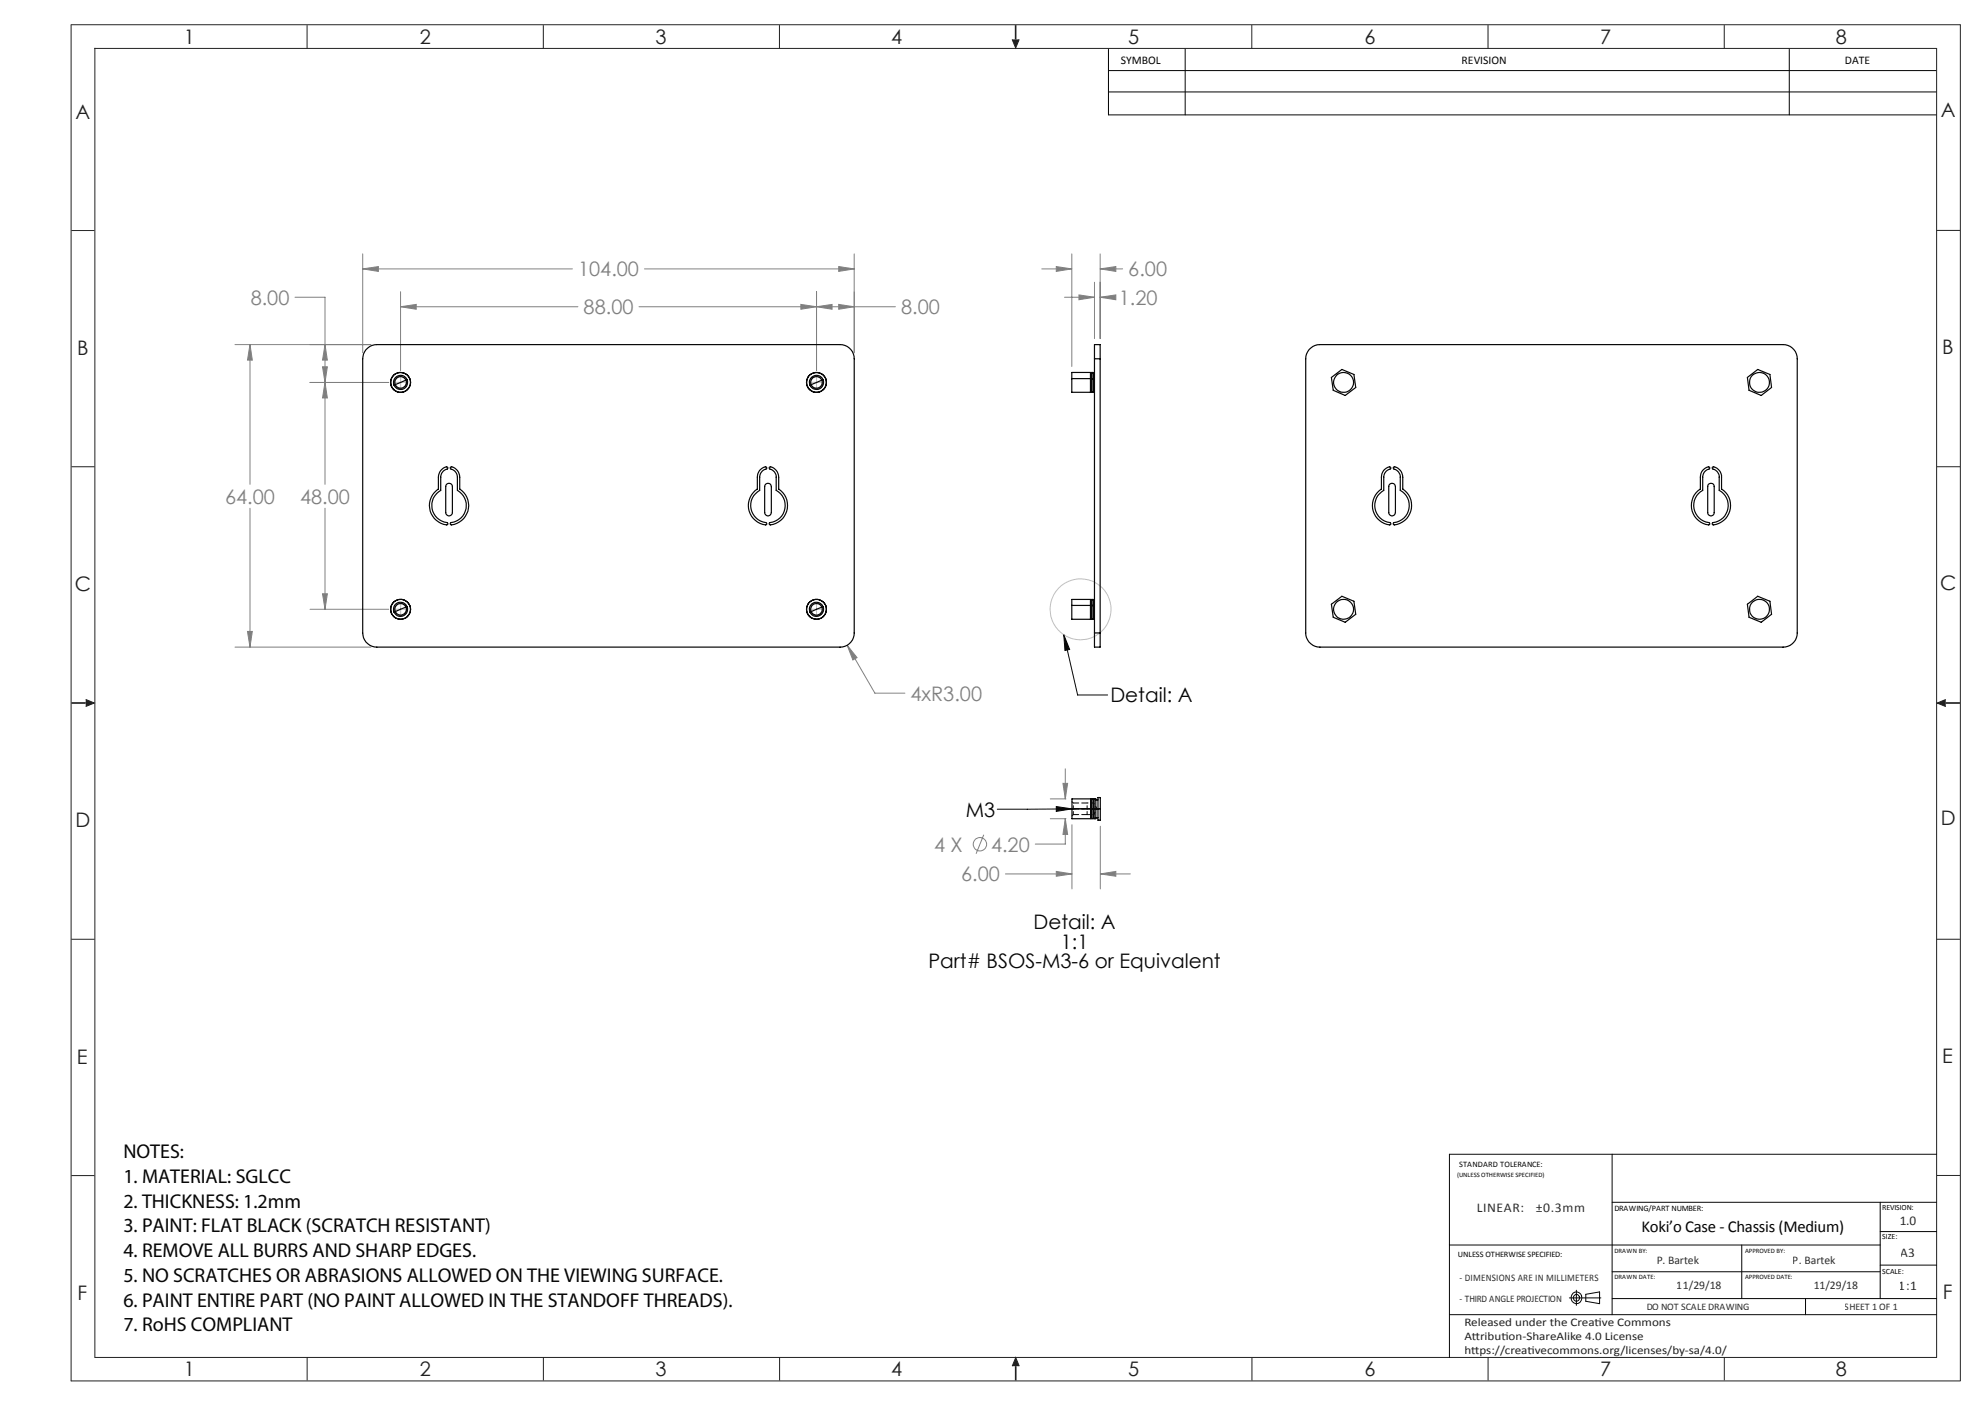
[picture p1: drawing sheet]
<svg xmlns="http://www.w3.org/2000/svg" width="420mm" height="297mm" viewBox="0 0 420 297" stroke-linecap="round" stroke-linejoin="round" font-family="sans-serif">
<!-- layer: Layer 1 -->
<g fill="none" stroke="#231f20" stroke-width=".21">
<path d="M15 5.2h399.8M15 5.2v287M20 10.2h389.8M20.1 10.1v277.1M65 5.3v4.9M115 5.3v4.9M164.9 5.3v4.9M264.9 5.3v4.9M314.8 5.3v4.9M364.8 5.3v4.9M409.8 10.2v277M414.8 5.2v287"/>
<path d="M15.1 48.8h4.9M409.8 48.7h4.9M15.1 98.7h4.9M409.8 98.7h4.9M15.1 198.7h4.9M409.8 198.7h4.9M15.1 248.7h4.9M409.8 248.7h4.9M15 292.1h399.8M20 287.2h389.8M65 287.2v4.8M115 287.2v4.8"/>
<path d="M165 287.2v4.8M264.9 287.2v4.8M314.9 287.2v4.8M364.8 287.2v4.8"/>
</g>
<g fill="#231f20" stroke="#231f20" stroke-width=".21">
<path d="M214.2 8.3h1.4l-.7 1.8z"/>
<path d="M214.9 287.2l.8 1.8h-1.5z"/>
<path d="M18.1 148l1.9 .7-1.9 .8z"/>
<path d="M409.9 148.7l1.8-.7v1.5z"/>
</g>
<path d="M214.9 5.3v3M15.1 148.7h3M411.7 148.7h3M214.9 289v3" fill="none" stroke="#231f20" stroke-width=".35"/>
<g fill="none" stroke="#050504" stroke-width=".21">
<path d="M234.5 19.5h175.1M234.5 10.4v13.9h175.1M234.5 14.9h175.1M250.8 10.4v13.9M378.6 10.4v13.9M225.1 134.3l1.2 3.1-1 .2zM225.1 134.3l2.9 12.7h6.4M223.5 170.6l3.3 .5-3.3 .5zM226.8 171.1l-15.8 .1M341.1 254.3h68.7M341.1 244.2v33.9M397.8 254.3v20.4"/>
<path d="M409.8 244.2h-103.1v43M306.7 263.4h34.3M306.7 278.1h103.1M332.1 274.6h6.6M333.5 272.9v3.2M335.5 273.8l3-.5v2.5l-3-.5zM341.1 269h56.7M341.1 263.4h56.7M341.1 274.7h68.7M368.5 263.4v11.3M382 274.7v3.4M397.8 267.6h12"/>
<path d="M397.8 260.5h12"/>
<circle cx="333.5" cy="274.5" r="1.2"/>
<circle cx="333.6" cy="274.6" r=".68"/>
</g>
<g fill="none" stroke="#808180" stroke-width=".21">
<path d="M76.7 56.9l3.4-.5v1zM76.7 53.7v20.9M76.7 56.9h44.4M136.4 56.9h44.3M177.5 56.4l3.2 .5-3.2 .5zM180.7 53.7v20.9M220.4 56.9h6.4M223.5 56.4l3.3 .5-3.3 .5zM226.8 53.7v23.8M231.6 59.7v11.9M232.8 56.9l3.3-.5v1zM232.8 56.9h4.7"/>
<path d="M232.8 53.7v17.9M52.9 72.9l.5 3.3h-1zM52.9 72.9v29.6M62.4 62.9h6.4v39.6M68.2 77.6h1.1l-.5 3.3zM68.8 72.9l.5 3.3h-1.1zM78.5 72.9h-28.8M84.7 61.7v16.7M84.7 64.9h37.6M84.7 64.9l3.4-.5v1zM135.2 64.9h54.3M169.5 64.4l3.3 .5-3.3 .5z"/>
<path d="M172.8 61.7v16.7M172.8 64.9l3.2-.5v1zM177.5 64.4l3.2 .5-3.2 .5zM225.2 62.9h6.4M228.3 62.4l3.3 .5-3.3 .5zM232.8 62.9l3.3-.5v1zM232.8 62.9h2.7M65.6 80.9h16.6M68.8 80.9l.5 3.3h-1.1zM52.9 107.5v29.4M68.8 107.5v21.4M49.7 136.9h28.8"/>
<path d="M52.4 133.6h1l-.5 3.3zM65.6 128.9h16.6M68.2 125.6h1.1l-.5 3.3zM179.3 136.5l2 2.6-.8 .5zM179.3 136.5l5.8 10.1h6.4M208.2 176.6l-1.7 4M222.2 169h3.3M222.2 173.2h3.3M224.9 165.7h1l-.5 3.3zM225.4 173.2l.5 3.3h-1zM225.4 173.2v5.4h-6.3M225.4 162.6v6.4"/>
<path d="M226.8 174.5v13.5M232.8 174.8v13.2M212.7 184.9h14.1M223.5 184.3l3.3 .6-3.3 .5zM232.8 184.9l3.3-.6v1.1zM232.8 184.9h6.4"/>
<circle cx="207.3" cy="178.6" r="1.41"/>
</g>
<circle cx="228.6" cy="128.9" r="6.4" fill="none" stroke="#c0bfbf" stroke-width=".21"/>
<path d="M84.8 79.7v2.4M172.8 79.7v2.4M83.5 80.9h2.5M171.5 80.9h2.5M83.5 128.9h2.5M84.8 127.7v2.4M171.5 128.9h2.5M172.8 127.7v2.4" fill="none" stroke="#c0bfbf" stroke-width=".21" stroke-dasharray="15.2 1.3 1.3 1.3"/>
<path d="M225.1 134.3l1.2 3.1-1 .2zM223.5 170.6l3.3 .5-3.3 .5z" fill="#050504"/>
<g fill="#808180">
<path d="M68.8 80.9l.5 3.3h-1.1zM68.2 125.6h1.1l-.5 3.3zM84.7 64.9l3.4-.5v1zM169.5 64.4l3.3 .5-3.3 .5zM68.2 77.6h1.1l-.5 3.3zM68.8 72.9l.5 3.3h-1.1zM172.8 64.9l3.2-.5v1zM177.5 64.4l3.2 .5-3.2 .5z"/>
<path d="M76.7 56.9l3.4-.5v1zM177.5 56.4l3.2 .5-3.2 .5zM52.9 72.9l.5 3.3h-1zM52.4 133.6h1l-.5 3.3zM179.3 136.5l1.2 3.1 .8-.5zM232.8 62.9l3.3-.5v1zM228.3 62.4l3.3 .5-3.3 .5zM232.8 56.9l3.3-.5v1zM223.5 56.4l3.3 .5-3.3 .5zM232.8 184.9l3.3-.6v1.1zM223.5 184.3l3.3 .6-3.3 .5zM224.9 165.7h1l-.5 3.3zM225.4 173.2l.5 3.3h-1z"/>
</g>
<g fill="none" stroke="#050504" stroke-width=".25">
<path d="M77.4 74a3 3 0 0 1 2.3-1.1h98a2.99 2.99 0 0 1 3 3v58a2.99 2.99 0 0 1-3 3h-98a3 3 0 0 1-3-3v-58a2.99 2.99 0 0 1 .7-1.9zM230.7 78.9h.2M231.3 78.9h.2M231.6 75.9v-3h1.2v3M231.6 78.8l-.1 1.3M231.6 75.9v58M231.6 75.9h1.2M232.8 75.9v58M277 74a3 3 0 0 1 2.3-1.1h98a2.99 2.99 0 0 1 3 3v58a2.99 2.99 0 0 1-3 3h-98a3 3 0 0 1-3-3v-58a2.99 2.99 0 0 1 .7-1.9zM281.7 79.8l2.2-1.6 2.6 1 .4 2.8-2.3 1.7-2.5-1.1zM369.7 79.8l2.2-1.6 2.6 1 .3 2.8-2.1 1.7-2.6-1.1zM83.6 81.4l-.2 .1"/>
<path d="M85.9 80.4a1.23 1.23 0 0 0-1.6-.6 1.23 1.23 0 0 0-.7 1.6M85.9 80.4a1.23 1.23 0 0 1-.7 1.6 1.23 1.23 0 0 1-1.6-.6M85.9 80.4l-2.3 1M86.1 80.3a1.49 1.49 0 0 0-1.9-.8 1.49 1.49 0 0 0-.8 2M86.1 80.3a1.49 1.49 0 0 1-.8 2 1.49 1.49 0 0 1-1.9-.8M86.1 80.3l-.2 .1M93.3 99.5l.5-.5 .7-.2a.26 .26 0 0 1 .3 .1 .26 .26 0 0 1-.2 .4 1.74 1.74 0 0 0-1.3 1.6v2.8a3.7 3.7 0 0 0-1.9 4 3.7 3.7 0 0 0 3.3 2.9v.3a3.6 3.6 0 0 1-3.7-2.8 4.2 4.2 0 0 1 1.8-4.7v-2.8zM95.3 98.8a1.91 1.91 0 0 1 2 2.1v2.5a4.1 4.1 0 0 1 1.8 4.5 4.1 4.1 0 0 1-3.7 3.1l-.1-.3a6.3 6.3 0 0 0 2.6-1.5 3.6 3.6 0 0 0-1.1-5.5v-2.8a1.98 1.98 0 0 0-1.5-1.8zM160.7 99.5l.6-.5 .6-.2a.25 .25 0 0 1 .3 .2 .25 .25 0 0 1-.2 .3 1.76 1.76 0 0 0-1.3 1.6v2.8a3.7 3.7 0 0 0-1.8 4 3.7 3.7 0 0 0 3.3 2.9v.3a3.6 3.6 0 0 1-3.7-2.8 4.2 4.2 0 0 1 1.7-4.7l.1-2.8zM162.8 98.8a1.91 1.91 0 0 1 2 2.1v2.5a4.1 4.1 0 0 1 1.7 4.5 4.1 4.1 0 0 1-3.6 3.1l-.2-.3a6.3 6.3 0 0 0 2.7-1.5 3.7 3.7 0 0 0-1.2-5.5v-2.8a2 2 0 0 0-1.4-1.8zM171.6 81.4l-.2 .1M173.9 80.4a1.23 1.23 0 0 1-.7 1.6 1.23 1.23 0 0 1-1.6-.6"/>
<path d="M173.9 80.4a1.23 1.23 0 0 0-1.6-.6 1.23 1.23 0 0 0-.7 1.6M173.9 80.4l-2.3 1M174.1 80.3a1.51 1.51 0 0 1-.8 2 1.51 1.51 0 0 1-1.9-.8M174.1 80.3a1.51 1.51 0 0 0-1.9-.8 1.51 1.51 0 0 0-.8 2M174.1 80.3l-.2 .1M226.8 80.1v2.9h3.9v-2.9M226.8 80.1v-1.3h3.9v1.3M226.8 80.1h3.9M230.7 82.9h.2M230.7 80.1h.2M230.9 80.1v2.9h.4v-2.9M230.9 80.1v-1.3h.4v1.3"/>
<path d="M230.9 80.1h.4M231.3 82.9h.2M231.3 80.1h.2M231.5 80.1l.1 2.9M231.5 80.1h.1M292.7 99.5l.6-.5 .7-.2a.25 .25 0 0 1 .3 .2 .25 .25 0 0 1-.2 .3 1.76 1.76 0 0 0-1.3 1.6v2.8a3.7 3.7 0 0 0-1.8 4 3.7 3.7 0 0 0 3.2 2.9l.1 .3a3.6 3.6 0 0 1-3.7-2.8 4.2 4.2 0 0 1 1.7-4.7v-2.8zM294.8 98.8a1.91 1.91 0 0 1 2 2.1v2.5a4.1 4.1 0 0 1 1.8 4.5 4.1 4.1 0 0 1-3.7 3.1l-.1-.3a6.3 6.3 0 0 0 2.6-1.5 3.7 3.7 0 0 0-1.1-5.5v-2.8a2 2 0 0 0-1.5-1.8zM360.2 99.5l.6-.5 .7-.2a.25 .25 0 0 1 .3 .2 .25 .25 0 0 1-.2 .3 1.67 1.67 0 0 0-1.3 1.6v2.8a3.7 3.7 0 0 0-1.8 4 3.7 3.7 0 0 0 3.2 2.9l.1 .3a3.6 3.6 0 0 1-3.8-2.8 4.2 4.2 0 0 1 1.8-4.7v-2.8zM362.3 98.8a1.87 1.87 0 0 1 2 2.1v2.5a4.1 4.1 0 0 1 1.7 4.5 4.1 4.1 0 0 1-3.6 3.1l-.1-.3a6.3 6.3 0 0 0 2.6-1.5 3.7 3.7 0 0 0-1.1-5.5v-2.8a2 2 0 0 0-1.5-1.8zM94.5 102.5l.4-.3a.69 .69 0 0 1 .8 .7v5.5a.71 .71 0 0 1-.7 .7 .71 .71 0 0 1-.7-.7v-5.5zM162 102.5l.4-.3a.69 .69 0 0 1 .8 .7v5.5a.71 .71 0 0 1-.7 .7 .71 .71 0 0 1-.7-.7v-5.5zM294 102.5l.4-.3a.69 .69 0 0 1 .9 .7v5.5a.71 .71 0 0 1-.8 .7 .71 .71 0 0 1-.7-.7v-5.5z"/>
<path d="M361.5 102.5l.4-.3a.65 .65 0 0 1 .8 .7v5.5a.69 .69 0 0 1-.7 .7 .69 .69 0 0 1-.7-.7v-5.5zM83.6 129.4l-.2 .1M85.9 128.4a1.23 1.23 0 0 1-.7 1.6 1.23 1.23 0 0 1-1.6-.6M85.9 128.4a1.23 1.23 0 0 0-1.6-.6 1.23 1.23 0 0 0-.7 1.6M85.9 128.4l-2.3 1M86.1 128.3a1.49 1.49 0 0 1-.8 2 1.49 1.49 0 0 1-1.9-.8M86.1 128.3a1.49 1.49 0 0 0-1.9-.8 1.49 1.49 0 0 0-.8 2M86.1 128.3l-.2 .1M171.6 129.4l-.2 .1M173.9 128.4a1.23 1.23 0 0 1-.7 1.6 1.23 1.23 0 0 1-1.6-.6M173.9 128.4a1.23 1.23 0 0 0-1.6-.6 1.23 1.23 0 0 0-.7 1.6M173.9 128.4l-2.3 1"/>
<path d="M174.1 128.3a1.51 1.51 0 0 1-.8 2 1.51 1.51 0 0 1-1.9-.8M174.1 128.3a1.51 1.51 0 0 0-1.9-.8 1.51 1.51 0 0 0-.8 2M174.1 128.3l-.2 .1M226.8 128.1v2.9h3.9v-2.9M226.8 128.1v-1.3h3.9v1.3M226.8 128.1h3.9M230.7 130.9h.2M230.7 126.9h.2M230.7 128.1h.2M230.9 128.1v2.9h.4v-2.9M230.9 128.1v-1.3h.4v1.3M230.9 128.1h.4"/>
<path d="M231.3 130.9h.2M231.3 126.9h.2M231.3 128.1h.2M231.5 128.1l.1 2.9M231.5 128.1h.1M231.6 133.9v3h1.2v-3M231.6 126.8l-.1 1.3M231.6 133.9h1.2M281.7 127.8l2.2-1.7 2.6 1.1 .4 2.7-2.3 1.7-2.5-1zM369.7 127.8l2.2-1.7 2.6 1.1 .3 2.7-2.1 1.7-2.6-1zM226.8 169h4v4.2h-4zM226.8 171.1h6"/>
<path d="M230.8 169.1h.2M230.8 173.1h.2M231 169h.3v4.2h-.3zM231.3 169.1h.2M231.3 173.1h.2M231.5 169h.4v4.2h-.4zM231.9 169.2h.4M231.9 173h.4M232.3 168.7h.5v4.8h-.5z"/>
<circle cx="84.7" cy="80.9" r="2.1"/>
<circle cx="84.8" cy="80.9" r="2.11"/>
<circle cx="172.7" cy="80.9" r="2.11"/>
<circle cx="172.8" cy="80.9" r="2.11"/>
<circle cx="284.3" cy="80.9" r="2.11"/>
<circle cx="372.3" cy="80.9" r="2.11"/>
<circle cx="84.7" cy="128.9" r="2.1"/>
<circle cx="84.8" cy="128.9" r="2.11"/>
<circle cx="172.8" cy="128.9" r="2.11"/>
<circle cx="172.8" cy="128.9" r="2.1"/>
<circle cx="284.3" cy="128.9" r="2.11"/>
<circle cx="372.3" cy="128.9" r="2.11"/>
</g>
<path d="M226.8 171.1h.3M226.8 172.6l.3-.3M227.1 171.1h-.3M227.1 169.9l-.3-.3M230.8 171.1h.2M231.3 171.1h-.3M231.3 171.1h.1M232.3 171.1h-.2" fill="none" stroke="#050504" stroke-width=".21" stroke-dasharray="1.3 .6"/>
<path d="M227.1 172.3v-1.2M227.1 171.1v-1.2M230 172.3v-1.2M230 171.1v-1.2M230.8 171.1h-4M231.4 172.3v-1.2M231.4 171.1v-1.2" fill="none" stroke="#050504" stroke-width=".21" stroke-dasharray="1.3 .6" stroke-dashoffset=".6"/>
<path d="M230 171.1h1.4M230 172.3h1.4M231.4 171.1h-1.4M231.4 169.9h-1.4M231.4 172.3l.7-1.2M232.1 171.1l-.7-1.2" fill="none" stroke="#050504" stroke-width=".21" stroke-dasharray="1.3 .6" stroke-dashoffset=".7"/>
<path d="M232.1 171.1h-.7" fill="none" stroke="#050504" stroke-width=".21" stroke-dasharray="1.3 .6" stroke-dashoffset=".4"/>
<path d="M227.1 171.1h2.9M227.1 172.3h2.9M230 171.1h-2.9M230 169.9h-2.9" fill="none" stroke="#050504" stroke-width=".21" stroke-dasharray="1.3 .6" stroke-dashoffset=".1"/>
<g font-size="4.2" fill="#231f20">
<text x="38.9" y="9.2">1</text>
<text x="88.9" y="9.2">2</text>
<text x="138.7" y="9.2">3</text>
<text x="188.6" y="9.2">4</text>
<text x="238.7" y="9.2">5</text>
<text x="288.7" y="9.2">6</text>
<text x="338.6" y="9.2">7</text>
<text x="388.4" y="9.2">8</text>
<text x="16" y="25.2">A</text>
<text x="410.7" y="24.8">A</text>
<text x="16.3" y="75.2">B</text>
<text x="411" y="74.8">B</text>
<text x="15.8" y="125.1">C</text>
<text x="410.5" y="124.7">C</text>
<text x="16" y="174.9">D</text>
<text x="410.6" y="174.5">D</text>
<text x="16.2" y="225.2">E</text>
<text x="410.9" y="224.8">E</text>
<text x="16.4" y="275.1">F</text>
<text x="411.1" y="274.7">F</text>
<text x="38.9" y="291.1">1</text>
<text x="88.8" y="291.1">2</text>
<text x="138.7" y="291.1">3</text>
<text x="188.6" y="291.1">4</text>
<text x="238.7" y="291.1">5</text>
<text x="288.7" y="291.1">6</text>
<text x="338.5" y="291.1">7</text>
<text x="388.4" y="291.1">8</text>
</g>
<g font-size="4.2" fill="#808180">
<text x="122.3" y="58.5">104.00</text>
<text x="238.7" y="58.5">6.00</text>
<text x="53" y="64.5">8.00</text>
<text x="236.7" y="64.5">1.20</text>
<text x="123.5" y="66.5">88.00</text>
<text x="190.6" y="66.5">8.00</text>
<text x="47.6" y="106.6">64.00</text>
<text x="63.5" y="106.6">48.00</text>
<text x="192.6" y="148.2">4xR3.00</text>
<text x="197.6" y="180.1">4 X</text>
<text x="209.7" y="180.1">4.20</text>
<text x="203.4" y="186.4">6.00</text>
</g>
<g font-size="4.2" fill="#050504">
<text x="235" y="148.6">Detail: A</text>
<text x="204.3" y="172.8">M3</text>
<text x="218.7" y="196.5">Detail: A</text>
<text x="224.4" y="200.7">1:1</text>
<text x="196.4" y="204.8">Part# BSOS-M3-6 or Equivalent</text>
<text x="26.1" y="245">NOTES:</text>
<text x="26.1" y="250.2">1. MATERIAL: SGLCC</text>
<text x="26.1" y="255.5">2. THICKNESS: 1.2mm</text>
<text x="26.1" y="260.7">3. PAINT: FLAT BLACK (SCRATCH RESISTANT)</text>
<text x="26.1" y="265.9">4. REMOVE ALL BURRS AND SHARP EDGES.</text>
<text x="26.1" y="271.2">5. NO SCRATCHES OR ABRASIONS ALLOWED ON THE VIEWING SURFACE.</text>
<text x="26.1" y="276.4">6. PAINT ENTIRE PART (NO PAINT ALLOWED IN THE STANDOFF THREADS).</text>
<text x="26.1" y="281.5">7. RoHS COMPLIANT</text>
</g>
<text font-size="3.5" fill="#050504" x="347.3" y="260.7">Koki’o Case - Chassis (Medium)</text>
<g font-size="2.8" fill="#050504">
<text x="312.4" y="256.4">LINEAR:</text>
<text x="325" y="256.4">±0.3mm</text>
<text x="401.9" y="259.2">1.0</text>
<text x="402.2" y="265.8">A3</text>
<text x="401.8" y="272.8">1:1</text>
</g>
<g font-size="2.5" fill="#050504">
<text x="237.1" y="13.5">SYMBOL</text>
<text x="309.3" y="13.5">REVISION</text>
<text x="390.4" y="13.5">DATE</text>
<text x="350.5" y="267.4">P. Bartek</text>
<text x="379.4" y="267.4">P. Bartek</text>
<text x="354.8" y="272.6">11/29/18</text>
<text x="383.7" y="272.6">11/29/18</text>
</g>
<g font-size="2.5" fill="#231f20">
<text x="309.9" y="280.4">Released under the Creat</text>
<text x="337.4" y="280.4">ive Commons</text>
<text x="309.9" y="283.4">At</text>
<text x="309.9" y="286.3">ht</text>
<text x="311.3" y="286.3">tps://creat</text>
<text x="311.4" y="283.4">tribut</text>
<text x="317.7" y="283.4">ion-ShareAlike 4.0 License</text>
<text x="323.2" y="286.3">ivecommons.org/licenses/by-sa/4.0/</text>
</g>
<g font-size="2.1" fill="#050504">
<text x="308.8" y="275.4">- THIRD ANGLE PROJECTION</text>
<text x="308.8" y="271">- DIMENSIONS ARE IN MILLIMETERS</text>
<text x="348.3" y="277.1">DO NOT SCALE DRAWING</text>
<text x="390.4" y="277.1">SHEET 1 OF 1</text>
</g>
<g font-size="1.8" fill="#050504">
<text x="308.7" y="246.9">STANDARD TOLERANCE:</text>
<text x="341.6" y="256.2">DRAWING/PART NUMBER:</text>
<text x="308.5" y="266">UNLESS OTHERWISE SPECIFIED:</text>
</g>
<g font-size="1.7" fill="#050504">
<text x="398.3" y="256">REVISION:</text>
<text x="398.3" y="262.2">SIZE:</text>
<text x="398.3" y="269.4">SCALE:</text>
</g>
<g font-size="1.4" fill="#050504">
<text x="308.3" y="249">(UNLESS OTHERWISE SPECIFIED)</text>
<text x="341.6" y="265">DRAWN BY:</text>
<text x="369.2" y="265">APPROVED BY:</text>
<text x="341.6" y="270.6">DRAWN DATE:</text>
<text x="369.2" y="270.6">APPROVED DATE:</text>
</g>
</svg>
